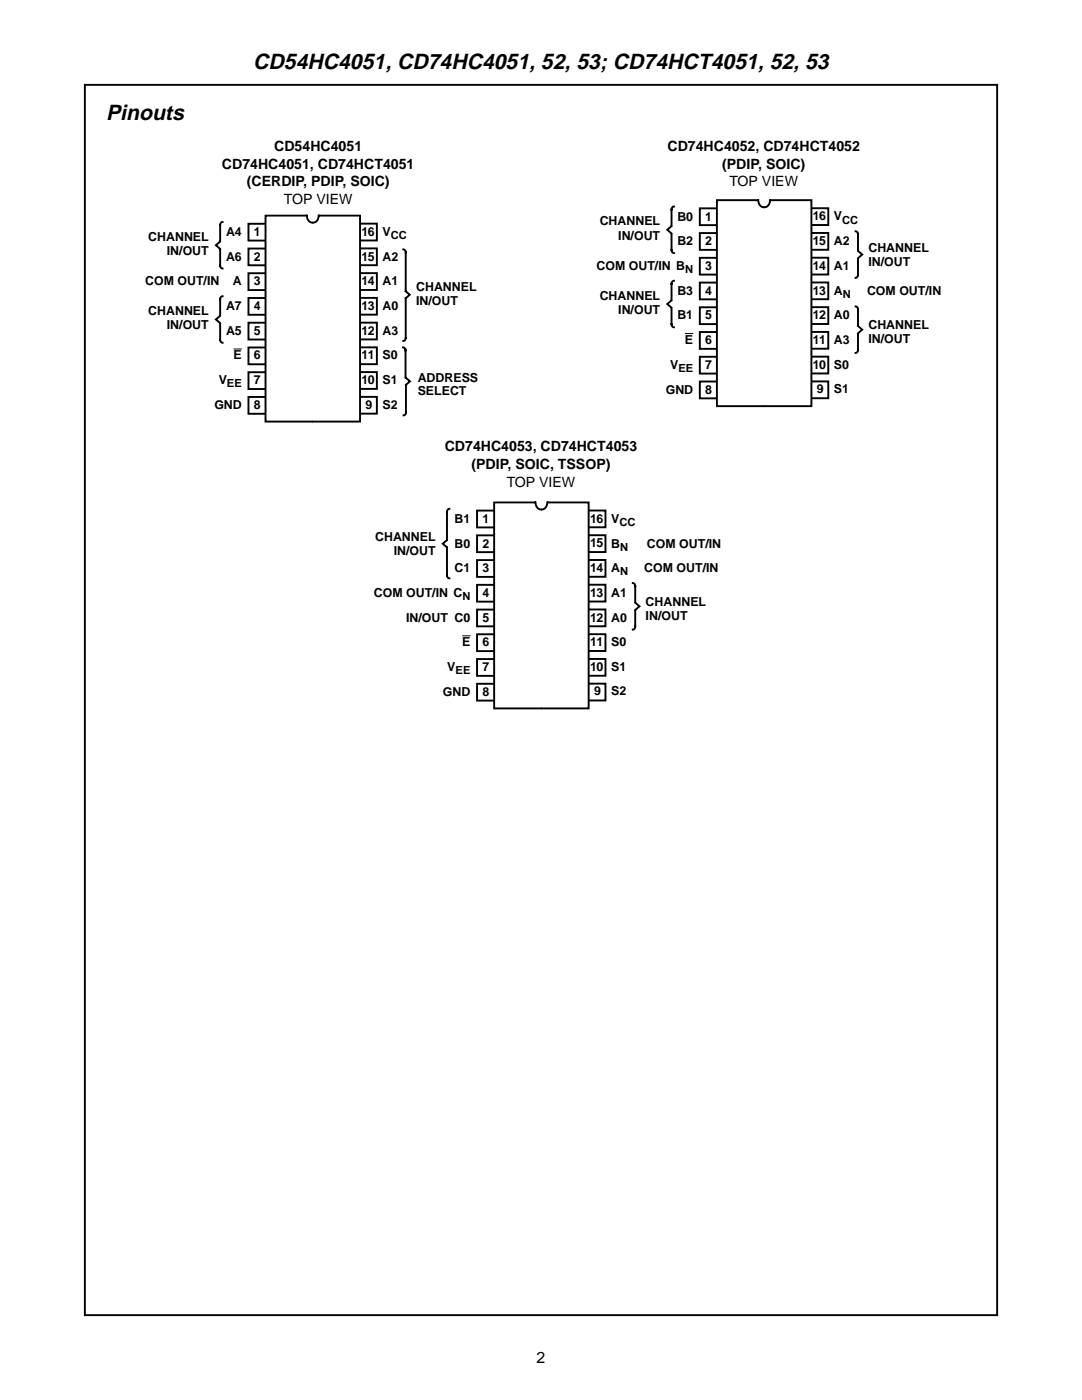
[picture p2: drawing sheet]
<svg xmlns="http://www.w3.org/2000/svg" width="216mm" height="279mm" viewBox="0 0 216 279" stroke-linecap="round" stroke-linejoin="round" font-family="sans-serif">
<path d="M16.9 16.9h182.1v245.6h-182.1z" fill="none" stroke="#000" stroke-width=".38"/>
<path d="M71.8 54.5h3.4v3.4h-3.4z" fill-rule="evenodd" fill="#fff"/>
<path d="M71.8 54.5h3.4v3.4h-3.4" fill="none" stroke="#000" stroke-width=".38"/>
<path d="M71.8 49.6h3.4v3.3h-3.4z" fill-rule="evenodd" fill="#fff"/>
<path d="M71.8 49.6h3.4v3.3h-3.4" fill="none" stroke="#000" stroke-width=".38"/>
<path d="M71.8 44.6h3.4v3.4h-3.4z" fill-rule="evenodd" fill="#fff"/>
<path d="M71.8 44.6h3.4v3.4h-3.4" fill="none" stroke="#000" stroke-width=".38"/>
<path d="M71.8 79.2h3.4v3.4h-3.4z" fill-rule="evenodd" fill="#fff"/>
<path d="M71.8 79.2h3.4v3.4h-3.4" fill="none" stroke="#000" stroke-width=".38"/>
<path d="M71.8 59.5h3.4v3.3h-3.4z" fill-rule="evenodd" fill="#fff"/>
<path d="M71.8 59.5h3.4v3.3h-3.4" fill="none" stroke="#000" stroke-width=".38"/>
<path d="M71.8 64.4h3.4v3.3h-3.4z" fill-rule="evenodd" fill="#fff"/>
<path d="M71.8 64.4h3.4v3.3h-3.4" fill="none" stroke="#000" stroke-width=".38"/>
<path d="M71.8 69.3h3.4v3.4h-3.4z" fill-rule="evenodd" fill="#fff"/>
<path d="M71.8 69.3h3.4v3.4h-3.4" fill="none" stroke="#000" stroke-width=".38"/>
<path d="M71.8 74.3h3.4v3.3h-3.4z" fill-rule="evenodd" fill="#fff"/>
<path d="M71.8 74.3h3.4v3.3h-3.4" fill="none" stroke="#000" stroke-width=".38"/>
<path d="M49.6 44.7h3.3v3.3h-3.3z" fill-rule="evenodd" fill="#fff"/>
<path d="M52.9 44.7h-3.3v3.3h3.3" fill="none" stroke="#000" stroke-width=".38"/>
<path d="M49.6 49.6h3.3v3.3h-3.3z" fill-rule="evenodd" fill="#fff"/>
<path d="M52.9 49.6h-3.3v3.3h3.3" fill="none" stroke="#000" stroke-width=".38"/>
<path d="M49.6 54.5h3.3v3.4h-3.3z" fill-rule="evenodd" fill="#fff"/>
<path d="M52.9 54.5h-3.3v3.4h3.3" fill="none" stroke="#000" stroke-width=".38"/>
<path d="M49.6 59.5h3.3v3.3h-3.3z" fill-rule="evenodd" fill="#fff"/>
<path d="M52.9 59.5h-3.3v3.3h3.3" fill="none" stroke="#000" stroke-width=".38"/>
<path d="M49.6 64.4h3.3v3.4h-3.3z" fill-rule="evenodd" fill="#fff"/>
<path d="M52.9 64.4h-3.3v3.4h3.3" fill="none" stroke="#000" stroke-width=".38"/>
<path d="M49.6 74.3h3.3v3.3h-3.3z" fill-rule="evenodd" fill="#fff"/>
<path d="M52.9 74.3h-3.3v3.3h3.3" fill="none" stroke="#000" stroke-width=".38"/>
<path d="M49.6 69.3h3.3v3.4h-3.3z" fill-rule="evenodd" fill="#fff"/>
<path d="M52.9 69.3h-3.3v3.4h3.3" fill="none" stroke="#000" stroke-width=".38"/>
<path d="M49.6 79.2h3.3v3.4h-3.3z" fill-rule="evenodd" fill="#fff"/>
<path d="M52.9 79.2h-3.3v3.4h3.3" fill="none" stroke="#000" stroke-width=".38"/>
<path d="M53 43h8.1l1.2 41.1h-9.3z" fill="#fff"/>
<path d="M61.1 43h-8.1v41.1h9.3M61.2 43l.2 .8a1.02 1.02 0 0 0 .9 .6" fill="none" stroke="#000" stroke-width=".38"/>
<path d="M63.7 43h8.1v41.1h-9.3z" fill="#fff"/>
<path d="M63.6 43l-.2 .8a1.05 1.05 0 0 1-.9 .6M63.7 43h8.1v41.1h-9.3" fill="none" stroke="#000" stroke-width=".38"/>
<path d="M46.6 69.6h1.7" fill="none" stroke="#000" stroke-width=".2"/>
<path d="M81 58.1l.8 .7-.8 .7z" fill="#fff"/>
<path d="M80.5 49.8a.58 .58 0 0 1 .5 .6v7.6M81 58.1l.8 .7-.8 .7v7.9a.57 .57 0 0 1-.5 .7" fill="none" stroke="#000" stroke-width=".38"/>
<path d="M43.1 48.9l.8-.7v1.4z" fill="#fff"/>
<path d="M43.9 48.2l-.8 .7 .8 .7M43.9 53a.58 .58 0 0 0 .5 .6M43.9 44.9v3.1M43.9 49.9v3.1M44.4 44.3a.58 .58 0 0 0-.5 .6" fill="none" stroke="#000" stroke-width=".38"/>
<path d="M43.1 63.8l.8-.7v1.4z" fill="#fff"/>
<path d="M43.9 59.7v3.1M44.4 59.1a.58 .58 0 0 0-.5 .6M43.9 63.1l-.8 .7 .8 .7M43.9 67.8a.58 .58 0 0 0 .5 .6M43.9 64.7v3.1" fill="none" stroke="#000" stroke-width=".38"/>
<path d="M81 75.4l.8 .7-.8 .7z" fill="#fff"/>
<path d="M80.4 69.3a.58 .58 0 0 1 .5 .6M80.9 69.8v5.5M81 75.4l.8 .7-.8 .7v5.6M81 82.3l-.2 .5-.3 .1" fill="none" stroke="#000" stroke-width=".38"/>
<path d="M161.9 51.4h3.4v3.4h-3.4z" fill-rule="evenodd" fill="#fff"/>
<path d="M161.9 51.4h3.4v3.4h-3.4" fill="none" stroke="#000" stroke-width=".38"/>
<path d="M161.9 46.5h3.4v3.3h-3.4z" fill-rule="evenodd" fill="#fff"/>
<path d="M161.9 46.5h3.4v3.3h-3.4" fill="none" stroke="#000" stroke-width=".38"/>
<path d="M161.9 41.6h3.4v3.3h-3.4z" fill-rule="evenodd" fill="#fff"/>
<path d="M161.9 41.6h3.4v3.3h-3.4" fill="none" stroke="#000" stroke-width=".38"/>
<path d="M161.9 76.1h3.4v3.4h-3.4z" fill-rule="evenodd" fill="#fff"/>
<path d="M161.9 76.1h3.4v3.4h-3.4" fill="none" stroke="#000" stroke-width=".38"/>
<path d="M161.9 56.4h3.4v3.3h-3.4z" fill-rule="evenodd" fill="#fff"/>
<path d="M161.9 56.4h3.4v3.3h-3.4" fill="none" stroke="#000" stroke-width=".38"/>
<path d="M161.9 61.3h3.4v3.4h-3.4z" fill-rule="evenodd" fill="#fff"/>
<path d="M161.9 61.3h3.4v3.4h-3.4" fill="none" stroke="#000" stroke-width=".38"/>
<path d="M161.9 66.2h3.4v3.4h-3.4z" fill-rule="evenodd" fill="#fff"/>
<path d="M161.9 66.2h3.4v3.4h-3.4" fill="none" stroke="#000" stroke-width=".38"/>
<path d="M161.9 71.2h3.4v3.3h-3.4z" fill-rule="evenodd" fill="#fff"/>
<path d="M161.9 71.2h3.4v3.3h-3.4" fill="none" stroke="#000" stroke-width=".38"/>
<path d="M139.6 41.6h3.4v3.3h-3.4z" fill-rule="evenodd" fill="#fff"/>
<path d="M143 41.6h-3.4v3.3h3.4" fill="none" stroke="#000" stroke-width=".38"/>
<path d="M139.6 46.5h3.4v3.4h-3.4z" fill-rule="evenodd" fill="#fff"/>
<path d="M143 46.5h-3.4v3.4h3.4" fill="none" stroke="#000" stroke-width=".38"/>
<path d="M139.6 51.5h3.4v3.3h-3.4z" fill-rule="evenodd" fill="#fff"/>
<path d="M143 51.5h-3.4v3.3h3.4" fill="none" stroke="#000" stroke-width=".38"/>
<path d="M139.6 56.4h3.4v3.3h-3.4z" fill-rule="evenodd" fill="#fff"/>
<path d="M143 56.4h-3.4v3.3h3.4" fill="none" stroke="#000" stroke-width=".38"/>
<path d="M139.6 61.3h3.4v3.4h-3.4z" fill-rule="evenodd" fill="#fff"/>
<path d="M143 61.3h-3.4v3.4h3.4" fill="none" stroke="#000" stroke-width=".38"/>
<path d="M139.6 71.2h3.4v3.4h-3.4z" fill-rule="evenodd" fill="#fff"/>
<path d="M143 71.2h-3.4v3.4h3.4" fill="none" stroke="#000" stroke-width=".38"/>
<path d="M139.6 66.3h3.4v3.3h-3.4z" fill-rule="evenodd" fill="#fff"/>
<path d="M143 66.3h-3.4v3.3h3.4" fill="none" stroke="#000" stroke-width=".38"/>
<path d="M139.6 76.1h3.4v3.4h-3.4z" fill-rule="evenodd" fill="#fff"/>
<path d="M143 76.1h-3.4v3.4h3.4" fill="none" stroke="#000" stroke-width=".38"/>
<path d="M143.1 39.9h8.1l1.2 41.2h-9.3z" fill="#fff"/>
<path d="M151.2 39.9h-8.1v41.2h9.3M151.3 39.9l.2 .8a1.05 1.05 0 0 0 .9 .7" fill="none" stroke="#000" stroke-width=".38"/>
<path d="M153.8 39.9h8.1v41.2h-9.3z" fill="#fff"/>
<path d="M153.7 39.9l-.2 .8a1.05 1.05 0 0 1-.9 .7M153.8 39.9h8.1v41.2h-9.3" fill="none" stroke="#000" stroke-width=".38"/>
<path d="M136.7 66.6h1.6" fill="none" stroke="#000" stroke-width=".2"/>
<path d="M133.1 45.9l.9-.7v1.4z" fill="#fff"/>
<path d="M134 45.2l-.9 .7 .9 .7M134 46.8v3.1a.57 .57 0 0 0 .5 .6M134.5 41.2a.57 .57 0 0 0-.5 .6v3.1" fill="none" stroke="#000" stroke-width=".38"/>
<path d="M133.1 60.7l.9-.7v1.4z" fill="#fff"/>
<path d="M134 60l-.9 .7 .9 .7M134.5 56a.57 .57 0 0 0-.5 .7v3.1M134 61.6v3.1a.57 .57 0 0 0 .5 .6" fill="none" stroke="#000" stroke-width=".38"/>
<path d="M171.2 50.1l.8 .7-.8 .7z" fill="#fff"/>
<path d="M170.7 46.2a.57 .57 0 0 1 .5 .6v3.1M171.2 51.7v3.1a.57 .57 0 0 1-.5 .6M171.2 50.1l.8 .7-.8 .7" fill="none" stroke="#000" stroke-width=".38"/>
<path d="M171.2 65.1l.8 .7-.8 .7z" fill="#fff"/>
<path d="M170.7 61.2l.3 .1 .2 .4v3.2M171.2 66.7v3.2l-.2 .4-.3 .1M171.2 65.1l.8 .7-.8 .7" fill="none" stroke="#000" stroke-width=".38"/>
<path d="M117.5 111.8h3.3v3.3h-3.3z" fill-rule="evenodd" fill="#fff"/>
<path d="M117.5 111.8h3.3v3.3h-3.3" fill="none" stroke="#000" stroke-width=".38"/>
<path d="M117.5 106.8h3.3v3.4h-3.3z" fill-rule="evenodd" fill="#fff"/>
<path d="M117.5 106.8h3.3v3.4h-3.3" fill="none" stroke="#000" stroke-width=".38"/>
<path d="M117.5 101.9h3.3v3.3h-3.3z" fill-rule="evenodd" fill="#fff"/>
<path d="M117.5 101.9h3.3v3.3h-3.3" fill="none" stroke="#000" stroke-width=".38"/>
<path d="M117.5 136.4h3.3v3.4h-3.3z" fill-rule="evenodd" fill="#fff"/>
<path d="M117.5 136.4h3.3v3.4h-3.3" fill="none" stroke="#000" stroke-width=".38"/>
<path d="M117.5 116.7h3.3v3.3h-3.3z" fill-rule="evenodd" fill="#fff"/>
<path d="M117.5 116.7h3.3v3.3h-3.3" fill="none" stroke="#000" stroke-width=".38"/>
<path d="M117.5 121.6h3.3v3.4h-3.3z" fill-rule="evenodd" fill="#fff"/>
<path d="M117.5 121.6h3.3v3.4h-3.3" fill="none" stroke="#000" stroke-width=".38"/>
<path d="M117.5 126.6h3.3v3.3h-3.3z" fill-rule="evenodd" fill="#fff"/>
<path d="M117.5 126.6h3.3v3.3h-3.3" fill="none" stroke="#000" stroke-width=".38"/>
<path d="M117.5 131.5h3.3v3.4h-3.3z" fill-rule="evenodd" fill="#fff"/>
<path d="M117.5 131.5h3.3v3.4h-3.3" fill="none" stroke="#000" stroke-width=".38"/>
<path d="M95.2 101.9h3.3v3.4h-3.3z" fill-rule="evenodd" fill="#fff"/>
<path d="M98.5 101.9h-3.3v3.4h3.3" fill="none" stroke="#000" stroke-width=".38"/>
<path d="M95.2 106.8h3.3v3.4h-3.3z" fill-rule="evenodd" fill="#fff"/>
<path d="M98.5 106.8h-3.3v3.4h3.3" fill="none" stroke="#000" stroke-width=".38"/>
<path d="M95.2 111.8h3.3v3.3h-3.3z" fill-rule="evenodd" fill="#fff"/>
<path d="M98.5 111.8h-3.3v3.3h3.3" fill="none" stroke="#000" stroke-width=".38"/>
<path d="M95.2 116.7h3.3v3.4h-3.3z" fill-rule="evenodd" fill="#fff"/>
<path d="M98.5 116.7h-3.3v3.4h3.3" fill="none" stroke="#000" stroke-width=".38"/>
<path d="M95.2 121.7h3.3v3.3h-3.3z" fill-rule="evenodd" fill="#fff"/>
<path d="M98.5 121.7h-3.3v3.3h3.3" fill="none" stroke="#000" stroke-width=".38"/>
<path d="M95.2 131.5h3.3v3.4h-3.3z" fill-rule="evenodd" fill="#fff"/>
<path d="M98.5 131.5h-3.3v3.4h3.3" fill="none" stroke="#000" stroke-width=".38"/>
<path d="M95.2 126.6h3.3v3.3h-3.3z" fill-rule="evenodd" fill="#fff"/>
<path d="M98.5 126.6h-3.3v3.3h3.3" fill="none" stroke="#000" stroke-width=".38"/>
<path d="M95.2 136.5h3.3v3.3h-3.3z" fill-rule="evenodd" fill="#fff"/>
<path d="M98.5 136.5h-3.3v3.3h3.3" fill="none" stroke="#000" stroke-width=".38"/>
<path d="M98.6 100.3h8.1l1.2 41.1h-9.3z" fill="#fff"/>
<path d="M106.7 100.3h-8.1v41.1h9.3M106.9 100.3l.1 .7a1.05 1.05 0 0 0 .9 .7" fill="none" stroke="#000" stroke-width=".38"/>
<path d="M109.3 100.3h8.2v41.1h-9.4z" fill="#fff"/>
<path d="M109.2 100.3l-.2 .7a1.05 1.05 0 0 1-.9 .7M109.3 100.3h8.2v41.1h-9.4" fill="none" stroke="#000" stroke-width=".38"/>
<path d="M92.2 126.9h1.7" fill="none" stroke="#000" stroke-width=".2"/>
<path d="M88.3 108.5l.9-.7v1.4z" fill="#fff"/>
<path d="M89.2 107.8l-.9 .7 .9 .7M89.2 109.3v5.5a.58 .58 0 0 0 .5 .6M89.7 101.5a.58 .58 0 0 0-.5 .7v5.5" fill="none" stroke="#000" stroke-width=".38"/>
<path d="M126.8 120.3l.8 .7-.8 .7z" fill="#fff"/>
<path d="M126.3 116.4l.3 .1 .1 .4v3.2M126.7 121.9l.1 3.1a.58 .58 0 0 1-.5 .6M126.8 120.3l.8 .7-.8 .7" fill="none" stroke="#000" stroke-width=".38"/>
<g font-size="4.3">
<text x="50.5" y="13.8">CD54HC4051, CD74HC4051, 52, 53; CD74HCT4051, 52, 53</text>
<text x="21.2" y="24">Pinouts</text>
</g>
<text font-size="3.2" x="107.1" y="272">2</text>
<g font-size="2.8">
<text x="44.3" y="33.6">CD74HC4051, CD74HCT4051</text>
<text x="54.7" y="30.1">CD54HC4051</text>
<text x="133.2" y="30.1">CD74HC4052, CD74HCT4052</text>
<text x="144.1" y="33.6">(PDIP, SOIC)</text>
<text x="49.3" y="37.2">(CERDIP, PDIP, SOIC)</text>
<text x="56.7" y="40.7">TOP VIEW</text>
<text x="145.6" y="37.2">TOP VIEW</text>
<text x="88.7" y="90.1">CD74HC4053, CD74HCT4053</text>
<text x="94.1" y="93.6">(PDIP, SOIC, TSSOP)</text>
<text x="101.1" y="97.1">TOP VIEW</text>
</g>
<g font-size="2.5">
<text x="45.1" y="47.1">A4</text>
<text x="50.6" y="47.1">1</text>
<text x="72.1" y="47.1">16</text>
<text x="76.3" y="47.1">V</text>
<text x="119.7" y="45">CHANNEL</text>
<text x="123.4" y="47.8">IN/OUT</text>
<text x="135.2" y="44">B0</text>
<text x="140.7" y="44">1</text>
<text x="162.2" y="44">16</text>
<text x="166.4" y="44">V</text>
<text x="29.6" y="48.1">CHANNEL</text>
<text x="33.3" y="50.9">IN/OUT</text>
<text x="45.1" y="52">A6</text>
<text x="50.6" y="52">2</text>
<text x="72.1" y="52">15</text>
<text x="76.3" y="52">A2</text>
<text x="119" y="53.9">COM OUT/IN B</text>
<text x="135.2" y="48.9">B2</text>
<text x="140.7" y="48.9">2</text>
<text x="140.7" y="53.9">3</text>
<text x="162.2" y="53.8">14</text>
<text x="162.2" y="48.9">15</text>
<text x="166.4" y="53.8">A1</text>
<text x="166.4" y="48.9">A2</text>
<text x="173.3" y="50.3">CHANNEL</text>
<text x="173.3" y="53.1">IN/OUT</text>
<text x="29" y="56.9">COM OUT/IN</text>
<text x="46.5" y="56.9">A</text>
<text x="50.6" y="56.9">3</text>
<text x="72.1" y="56.9">14</text>
<text x="76.3" y="56.9">A1</text>
<text x="83" y="58.1">CHANNEL</text>
<text x="119.7" y="59.8">CHANNEL</text>
<text x="135.2" y="58.8">B3</text>
<text x="140.7" y="58.8">4</text>
<text x="162.2" y="58.8">13</text>
<text x="166.4" y="58.8">A</text>
<text x="173" y="58.8">COM OUT/IN</text>
<text x="29.6" y="62.9">CHANNEL</text>
<text x="33.3" y="65.7">IN/OUT</text>
<text x="45.1" y="61.9">A7</text>
<text x="50.6" y="61.9">4</text>
<text x="72.1" y="61.9">13</text>
<text x="76.3" y="61.9">A0</text>
<text x="83" y="60.9">IN/OUT</text>
<text x="123.4" y="62.6">IN/OUT</text>
<text x="135.2" y="63.7">B1</text>
<text x="140.7" y="63.7">5</text>
<text x="162.2" y="63.7">12</text>
<text x="166.4" y="63.7">A0</text>
<text x="173.3" y="65.6">CHANNEL</text>
<text x="45.1" y="66.8">A5</text>
<text x="46.6" y="71.7">E</text>
<text x="50.6" y="66.8">5</text>
<text x="50.6" y="71.7">6</text>
<text x="72.1" y="66.8">12</text>
<text x="72.1" y="71.7">11</text>
<text x="76.3" y="66.8">A3</text>
<text x="76.3" y="71.7">S0</text>
<text x="136.7" y="68.7">E</text>
<text x="140.7" y="68.7">6</text>
<text x="162.2" y="68.6">11</text>
<text x="166.4" y="68.6">A3</text>
<text x="173.3" y="68.5">IN/OUT</text>
<text x="43.6" y="76.7">V</text>
<text x="50.6" y="76.7">7</text>
<text x="72.1" y="76.6">10</text>
<text x="76.3" y="76.6">S1</text>
<text x="83.3" y="76.3">ADDRESS</text>
<text x="133.7" y="73.6">V</text>
<text x="140.7" y="73.6">7</text>
<text x="162.2" y="73.6">10</text>
<text x="166.4" y="73.6">S0</text>
<text x="42.8" y="81.6">GND</text>
<text x="50.6" y="81.6">8</text>
<text x="73" y="81.6">9</text>
<text x="76.3" y="81.6">S2</text>
<text x="83.3" y="78.8">SELECT</text>
<text x="132.8" y="78.6">GND</text>
<text x="140.7" y="78.6">8</text>
<text x="163" y="78.5">9</text>
<text x="166.4" y="78.5">S1</text>
<text x="74.9" y="108">CHANNEL</text>
<text x="90.7" y="104.3">B1</text>
<text x="96.3" y="104.3">1</text>
<text x="117.7" y="104.3">16</text>
<text x="122" y="104.3">V</text>
<text x="78.6" y="110.8">IN/OUT</text>
<text x="90.7" y="109.3">B0</text>
<text x="96.3" y="109.3">2</text>
<text x="117.7" y="109.2">15</text>
<text x="122" y="109.4">B</text>
<text x="129.1" y="109.4">COM OUT/IN</text>
<text x="74.6" y="119.1">COM OUT/IN C</text>
<text x="90.7" y="114.2">C1</text>
<text x="96.3" y="114.2">3</text>
<text x="96.3" y="119.1">4</text>
<text x="117.7" y="114.2">14</text>
<text x="117.7" y="119.1">13</text>
<text x="122" y="114.2">A</text>
<text x="122" y="119.1">A1</text>
<text x="128.6" y="114.2">COM OUT/IN</text>
<text x="81" y="124.1">IN/OUT C0</text>
<text x="96.3" y="124.1">5</text>
<text x="117.7" y="124.1">12</text>
<text x="122" y="124.1">A0</text>
<text x="128.8" y="120.8">CHANNEL</text>
<text x="128.8" y="123.7">IN/OUT</text>
<text x="92.2" y="129">E</text>
<text x="96.3" y="129">6</text>
<text x="117.7" y="129">11</text>
<text x="122" y="129">S0</text>
<text x="89.3" y="134">V</text>
<text x="96.3" y="134">7</text>
<text x="117.7" y="133.9">10</text>
<text x="122" y="133.9">S1</text>
<text x="88.4" y="138.9">GND</text>
<text x="96.3" y="138.9">8</text>
<text x="118.6" y="138.8">9</text>
<text x="122" y="138.8">S2</text>
</g>
<g font-size="2.2">
<text x="78" y="47.7">CC</text>
<text x="168.1" y="44.6">CC</text>
<text x="136.7" y="54.5">N</text>
<text x="168.2" y="59.4">N</text>
<text x="45.3" y="77.3">EE</text>
<text x="135.4" y="74.2">EE</text>
<text x="123.6" y="104.9">CC</text>
<text x="123.7" y="110">N</text>
<text x="92.3" y="119.7">N</text>
<text x="123.7" y="114.8">N</text>
<text x="90.9" y="134.6">EE</text>
</g>
</svg>
